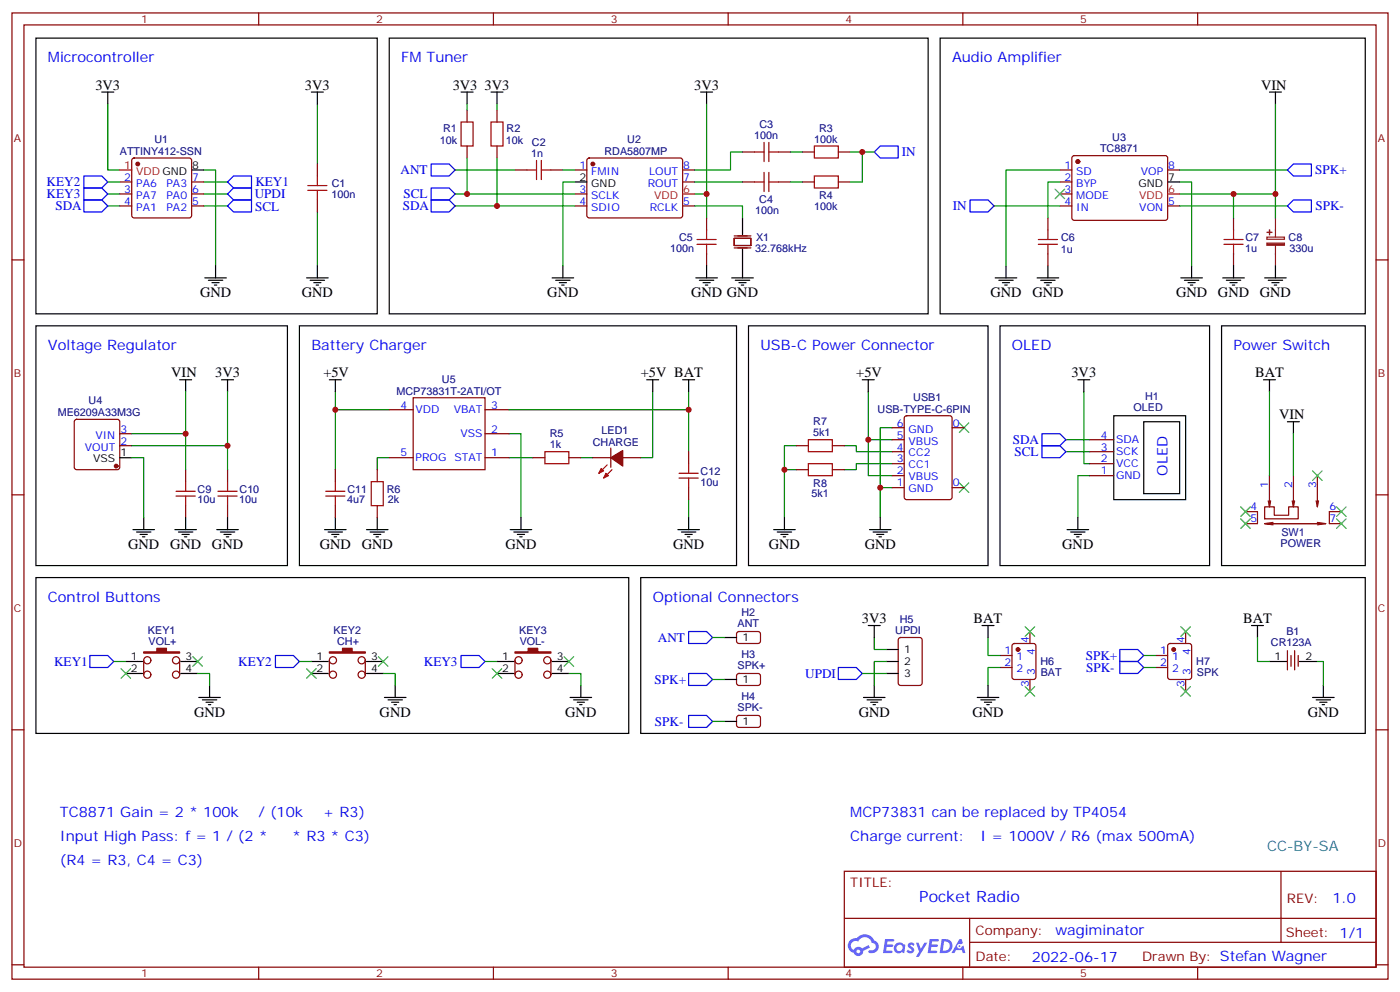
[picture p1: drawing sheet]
<svg xmlns="http://www.w3.org/2000/svg" width="412mm" height="292mm" viewBox="0 0 412 292" stroke-linecap="round" stroke-linejoin="round" font-family="sans-serif">
<g fill="none" stroke="#870000" stroke-width=".35">
<path d="M3.5 3.8h405.4v284.3h-405.4zM7.1 7.3h398.2v277.3h-398.2zM76.2 3.8v3.5M145.3 3.8v3.5M214.5 3.8v3.5M283.6 3.8v3.5M352.8 3.8v3.5M3.5 76.5h3.6M405.3 76.5h3.6M3.5 145.6h3.6M405.3 145.6h3.6M3.5 214.8h3.6"/>
<path d="M405.3 214.8h3.6M248.7 256.4h156.6v28.2h-156.6zM377.3 256.4v20.9M248.7 270.2h156.5M285.6 277.3h119.6M285.6 270.2v14.2M3.5 283.9h3.6M76.2 284.6v3.5M145.3 284.6v3.5M214.5 284.6v3.5M283.6 284.6v3.5M352.8 284.6v3.5"/>
<path d="M405.3 283.9h3.6"/>
</g>
<g fill="#5487ff">
<path d="M267.7 277.6a1.22 1.22 0 0 1 1.7 .2l-.4 .6a.47 .47 0 0 0-.3-.4 .47 .47 0 0 0-.5 .2l.1 .2a1.14 1.14 0 0 1 .8 1.8 1.14 1.14 0 0 1-1.9 0l-.2-.2 .5-.6 .7 .5a.29 .29 0 0 0 .3-.3 .29 .29 0 0 0-.2-.3 1.04 1.04 0 0 1-.6-1.7z"/>
<path d="M260.7 276.3h2.4l.3 .2-.2 .5-1.8 .1-.1 .8h1.5l.3 .4-.3 .4h-1.6l-.2 1.1h1.7l.2 .3-.2 .3-2.6 .1z"/>
<path d="M273.8 276.3h2.4l.3 .2-.1 .5-1.8 .1-.2 .8h1.6l.3 .4-.4 .4h-1.6l-.1 1.1h1.7l.2 .3-.2 .3-2.6 .1z"/>
<path d="M282.6 276.3h.7l.3 1.3-.6 .3a.69 .69 0 0 0-1 .3 .69 .69 0 0 0 .4 .9 .69 .69 0 0 0 .9-.6l.5-.2 .6 2.2h-.8l-.2-.9h-1.8l-.5 .9h-.8z"/>
<path d="M269.8 277.4h.8l.6 1.8 1.1-1.8h.9l-2.6 4.2h-.8l.9-1.5z"/>
<path d="M277.4 276.3l-.6 4.2h1.3a2.11 2.11 0 0 0 2.5-2.1 2.11 2.11 0 0 0-2.5-2.1zM278.1 277.1a1.39 1.39 0 0 1 1.7 1.4 1.39 1.39 0 0 1-1.8 1.3h-.3z"/>
<path d="M263.7 277.9a1.54 1.54 0 0 0-.1 2.2 1.54 1.54 0 0 0 2.2 .1l.6 .3 .3-2.3-.2-.3h-.4a1.49 1.49 0 0 0-2.4 0zM264 278.9a.94 .94 0 0 1 1.8 0 .94 .94 0 0 1-1.8 0z"/>
<path d="M250.4 276.7a2.18 2.18 0 0 0 1.1 3.7 1.44 1.44 0 0 0 1.6 .9 1.44 1.44 0 0 0 1.2-1.4l2-1.1-.5-.7-1.9 1a1.47 1.47 0 0 0-2.4 .4 1.39 1.39 0 0 1-.7-1.9 1.39 1.39 0 0 1 2-.5 2.12 2.12 0 0 1 2.2-1.3 2.12 2.12 0 0 1 1.9 1.7 1.14 1.14 0 0 1 1.1 1.4 1.14 1.14 0 0 1-1.7 .7 .43 .43 0 0 0-.5 .4 .43 .43 0 0 0 .4 .5 1.98 1.98 0 0 0 2.5-1.2 1.98 1.98 0 0 0-1.2-2.6 3.1 3.1 0 0 0-5.3-.6l-.9 .1zM252.3 280a.55 .55 0 0 1 1.1 0 .55 .55 0 0 1-1.1 0z"/>
<circle cx="282.6" cy="278.4" r=".26"/>
</g>
<g fill="none" stroke="#008700" stroke-width=".35">
<path d="M31.7 30.6v19.4h3.6M93.5 30.6v17.7M137.6 30.6v1.8M146.4 30.6v1.8M208.1 30.6v33.5M375.7 30.6v26.5M31.7 57.1h3.6M31.7 53.6h3.6M60 50h3.5v28.2M60 57.1h7M60 53.6h7M134.1 57.1h35.2"/>
<path d="M134.1 50h17.6M137.6 46.5v10.6M146.4 46.5v14.1M165.8 50h3.5M169.3 53.6h-3.5v24.6M204.6 57.1h3.5M204.6 53.6h14.1M218.7 44.7h-3.5v5.3h-10.6M232.8 53.6h3.6M232.8 44.7h3.6M250.5 44.7h3.5v8.9h-3.5M254 44.7h3.5"/>
<path d="M312.2 50h-15.9v28.2M312.2 53.6h-3.5v10.5M347.5 53.6h3.5v24.6M347.5 57.1h28.2v7M347.5 50h31.7M363.4 57.1v7M31.7 60.6h3.6M60 60.6h7M93.5 62.4v15.8M134.1 60.6h35.2M204.6 60.6h14.1v3.5M292.8 60.6h19.4"/>
<path d="M347.5 60.6h31.7M54.7 115.3v22.9M67 115.3v22.9M98.8 115.3v22.9M192.3 115.3v19.4h-3.6M202.8 115.3v5.3M255.8 115.3v24.7h7M319.3 115.3v21.2h1.7M373.9 115.3v24.7M38.8 134.7h3.5v17.6M38.8 127.6h15.9M38.8 131.2h28.2"/>
<path d="M98.8 120.6h15.9M114.7 134.7h-3.6v3.5M149.9 127.6h3.6v24.7M149.9 120.6h52.9v12.3M149.9 134.7h7.1M171.1 134.7h3.5M231.1 138.2h3.5M234.6 131.2h-3.5v21.1M248.7 131.2h3.5v1.7h10.6M255.8 129.4h7M262.8 136.5h-10.6v1.7h-3.5M262.8 125.9h-3.5v26.4"/>
<path d="M314 129.4h7M314 132.9h7M321 140h-3.5v12.3M381 127.6v12.4M202.8 147v5.3M259.3 143.5h3.5M33.5 194.7h3.5M58.2 198.2h3.5v3.5M88.2 194.7h3.5M112.9 198.2h3.5v3.5M142.9 194.7h3.5M167.6 198.2h3.5v3.5"/>
<path d="M209.9 187.6h3.5M209.9 200h3.5M254 198.2h7.1M257.5 187.6v3.5h3.6M261.1 194.7h-3.6v7M291 187.6v5.3h3.6M294.6 196.4h-3.6v5.3M336.9 192.9h3.5M336.9 196.4h3.5M370.4 187.6v7.1h3.5M388.1 194.7h1.7v7M209.9 212.3h3.5"/>
</g>
<g fill="none" stroke="#000" stroke-width=".35">
<path d="M10.6 11.2h100.5v81.2h-100.5zM114.7 11.2h158.7v81.2h-158.7zM276.9 11.2h125.3v81.2h-125.3zM30 27.1h3.5M31.7 27.1v3.5M91.7 27.1h3.5M93.5 27.1v3.5M135.8 27.1h3.5M137.6 27.1v3.5M144.6 27.1h3.6M146.4 27.1v3.5M206.4 27.1h3.5"/>
<path d="M208.1 27.1v3.5M373.9 27.1h3.6M375.7 27.1v3.5M56.4 50h3.6M169.3 53.6h3.6M344 53.6h3.5M63.5 78.2v3.6M93.5 78.2v3.6M165.8 78.2v3.6M208.1 78.2v3.6M218.7 64.1v5M218.7 73.3v8.5"/>
<path d="M296.3 78.2v3.6M308.7 78.2v3.6M351 78.2v3.6M363.4 78.2v3.6M375.7 78.2v3.6M10.6 95.9h74.1v70.5h-74.1zM60.3 81.8h6.4M61.4 82.5h4.2M62.4 83.2h2.2M63.1 83.9h.8M88.2 95.9h128.8v70.5h-128.8zM90.3 81.8h6.4"/>
<path d="M91.4 82.5h4.2M92.4 83.2h2.1M93.1 83.9h.7M162.6 81.8h6.4M163.7 82.5h4.2M164.7 83.2h2.2M165.5 83.9h.7M205 81.8h6.3M206 82.5h4.3M207.1 83.2h2.1M207.8 83.9h.7M215.5 81.8h6.4"/>
<path d="M216.6 82.5h4.2M217.7 83.2h2.1M218.4 83.9h.7M220.5 95.9h70.5v70.5h-70.5zM293.2 81.8h6.3M294.2 82.5h4.2M294.6 95.9h61.7v70.5h-61.7zM295.3 83.2h2.1M296 83.9h.7M305.5 81.8h6.4M306.6 82.5h4.2M307.6 83.2h2.1"/>
<path d="M308.3 83.9h.7M347.8 81.8h6.4M348.9 82.5h4.2M350 83.2h2.1M350.7 83.9h.7M359.8 95.9h42.4v70.5h-42.4zM360.2 81.8h6.3M361.2 82.5h4.3M362.3 83.2h2.1M363 83.9h.7M372.5 81.8h6.4M373.6 82.5h4.2"/>
<path d="M374.6 83.2h2.2M375.4 83.9h.7M52.9 111.8h3.5M54.7 111.8v3.5M65.3 111.8h3.5M67 111.8v3.5M97 111.8h3.5M98.8 111.8v3.5M190.5 111.8h3.5M192.3 111.8v3.5M201.1 111.8h3.5M202.8 111.8v3.5"/>
<path d="M254 111.8h3.5M255.8 111.8v3.5M317.5 111.8h3.5M319.3 111.8v3.5M372.2 111.8h3.5M373.9 111.8v3.5M35.3 134.7h3.5M328.1 122.3h21.1v24.7h-21.1zM336.9 124.1h10.6v21.2h-10.6zM379.2 124.1h3.6M381 124.1v3.5M39.2 155.9h6.3"/>
<path d="M40.2 156.6h4.2M41.3 157.3h2.1M42 158h.7M42.3 152.3v3.6M51.5 155.9h6.4M52.6 156.6h4.2M53.6 157.3h2.1M54.3 158h.7M54.7 152.3v3.6M63.9 155.9h6.3M64.9 156.6h4.2M66 157.3h2.1"/>
<path d="M66.7 158h.7M67 152.3v3.6M95.6 155.9h6.4M96.7 156.6h4.2M97.7 157.3h2.1M98.4 158h.7M98.8 152.3v3.6M107.9 155.9h6.4M109 156.6h4.2M110.1 157.3h2.1M110.8 158h.7M111.1 152.3v3.6"/>
<path d="M150.3 155.9h6.3M151.3 156.6h4.3M152.4 157.3h2.1M153.1 158h.7M153.5 152.3v3.6M199.7 155.9h6.3M200.7 156.6h4.3M201.8 157.3h2.1M202.5 158h.7M202.8 152.3v3.6M227.9 155.9h6.3M229 156.6h4.2"/>
<path d="M230 157.3h2.1M230.7 158h.7M231.1 152.3v3.6M256.1 155.9h6.4M257.2 156.6h4.2M258.2 157.3h2.1M258.9 158h.7M259.3 152.3v3.6M314.3 155.9h6.4M315.4 156.6h4.2M316.4 157.3h2.2M317.1 158h.8"/>
<path d="M317.5 152.3v3.6M10.6 170h174.6v45.8h-174.6zM188.7 170h213.5v45.8h-213.5zM37 194.7h5M37 198.2h5M53.3 194.7h4.9M53.3 198.2h4.9M91.7 194.7h5M91.7 198.2h5M107.9 194.7h5M107.9 198.2h5M146.4 194.7h4.9"/>
<path d="M146.4 198.2h4.9M162.6 194.7h5M162.6 198.2h5M213.4 187.6h3.6M213.4 200h3.6M255.8 184.1h3.5M257.5 184.1v3.5M261.1 194.7h3.5M261.1 198.2h3.5M261.1 191.1h3.5M289.3 184.1h3.5M291 184.1v3.5"/>
<path d="M368.7 184.1h3.5M370.4 184.1v3.5M373.9 194.7h5.3M382.8 194.7h5.3M58.6 205.2h6.3M59.6 206h4.3M60.7 206.7h2.1M61.4 207.4h.7M61.7 201.7v3.5M113.2 205.2h6.4M114.3 206h4.2M115.4 206.7h2.1"/>
<path d="M116.1 207.4h.7M116.4 201.7v3.5M167.9 205.2h6.4M169 206h4.2M170 206.7h2.2M170.7 207.4h.7M171.1 201.7v3.5M213.4 212.3h3.6M254.4 205.2h6.3M255.4 206h4.2M256.5 206.7h2.1M257.2 207.4h.7"/>
<path d="M257.5 201.7v3.5M287.9 205.2h6.3M288.9 206h4.3M290 206.7h2.1M290.7 207.4h.7M291 201.7v3.5M386.6 205.2h6.4M387.7 206h4.2M388.8 206.7h2.1M389.5 207.4h.7M389.8 201.7v3.5"/>
</g>
<g fill="none" stroke="#a10000" stroke-width=".35">
<path d="M135.8 35.9h3.5v7.1h-3.5zM144.6 35.9h3.6v7.1h-3.6zM90.7 56h5.6M90.7 54.6h5.6M93.5 51.8v2.8M93.5 56v2.8M155.2 50h2.8M158 47.2v5.6M159.5 47.2v5.6M159.5 50h2.8M222.2 44.7h2.9M222.2 53.6h2.9"/>
<path d="M225.1 41.9v5.7M225.1 50.7v5.7M226.5 41.9v5.7M226.5 50.7v5.7M226.5 44.7h2.8M226.5 53.6h2.8M239.9 43h7v3.5h-7zM239.9 51.8h7v3.5h-7zM205.3 70.5h5.7M205.3 71.9h5.7M208.1 67.7v2.8M208.1 71.9v2.8"/>
<path d="M305.9 70.5h5.6M305.9 71.9h5.6M308.7 67.7v2.8M308.7 71.9v2.8M360.5 70.5h5.7M360.5 71.9h5.7M363.4 67.7v2.8M363.4 71.9v2.8M160.5 132.9h7.1v3.6h-7.1zM200 139.3h5.7M202.8 136.5v2.8M238.1 136.5h7.1v3.5h-7.1z"/>
<path d="M238.1 129.4h7.1v3.5h-7.1zM51.9 144.6h5.6M51.9 146h5.6M54.7 141.7v2.9M54.7 146v2.8M64.2 144.6h5.6M64.2 146h5.6M67 141.7v2.9M67 146v2.8M96 144.6h5.6M96 146h5.6M98.8 141.7v2.9"/>
<path d="M98.8 146v2.8M109.4 141.7h3.5v7.1h-3.5zM200 140.7h5.7M202.8 140.7v2.8"/>
</g>
<g fill="none" stroke="#870000" stroke-width=".35">
<path d="M137.6 32.4v3.5M146.4 32.4v3.5M35.3 53.6h3.5M35.3 57.1h3.5M39 46.7l.5-.2h16.2l.5 .2 .2 .5v16.2l-.2 .5-.5 .2h-16.2l-.5-.2-.2-.5v-16.2zM56.4 53.6h3.6M56.4 57.1h3.6M93.5 48.3v3.5M93.5 58.8v3.6M137.6 43v3.5M146.4 43v3.5M151.7 50h3.5"/>
<path d="M162.3 50h3.5M169.3 57.1h3.6M169.3 50h3.6M173.1 46.7l.5-.2 27.1 .1 .4 .6-.1 16.5-.6 .4h-27.1l-.4-.7v-16.2zM201.1 53.6h3.5M201.1 50h3.5M218.7 53.6h3.5M218.7 44.7h3.5M229.3 53.6h3.5M229.3 44.7h3.5M236.4 53.6h3.5M236.4 44.7h3.5"/>
<path d="M246.9 53.6h3.6M246.9 44.7h3.6M312.2 53.6h3.5M312.2 57.1h3.5M312.2 50h3.5M316 46l.4-.2h27.1l.5 .7-.1 17.9-.6 .4h-27.1l-.5-.7v-17.6zM344 50h3.5M35.3 60.6h3.5M56.4 60.6h3.6M169.3 60.6h3.6M201.1 60.6h3.5M208.1 64.1v3.6"/>
<path d="M208.1 74.7v3.5M216.3 70.1h4.9v2.1h-4.9zM216.3 69.4h4.9M216.3 73h4.9M308.7 64.1v3.6M308.7 74.7v3.5M312.2 60.6h3.5M344 60.6h3.5M363.4 64.1v3.6M363.4 74.7v3.5M121.7 117.1h21.2v21.1h-21.2zM22.1 123.6l.5-.2h12l.5 .2 .2 .5v13.4l-.3 .5-.4 .2h-12l-.5-.2-.2-.5v-13.4z"/>
<path d="M35.3 131.2h3.5M35.3 127.6h3.5M54.7 138.2v3.5M67 138.2v3.5M98.8 138.2v3.5M111.1 138.2v3.5M114.7 134.7h7M114.7 120.6h7M142.9 127.6h7M142.9 134.7h7M142.9 120.6h7M157 134.7h3.5"/>
<path d="M167.6 134.7h3.5M174.6 134.7h5.3M179.9 131.9v5.6M183.4 134.7h5.3M202.8 132.9v3.6M234.6 131.2h3.5M234.6 138.2h3.5M245.2 131.2h3.5M245.2 138.2h3.5M262.8 140h3.5M262.8 136.5h3.5M262.8 132.9h3.5"/>
<path d="M262.8 129.4h3.5M262.8 125.9h3.5M266.6 122.5l.5-.2h12.7l.6 .5 .1 23.5-.5 .7h-12.9l-.7-.4-.1-23.6zM280.5 125.9h3.5M321 140h7.1M321 136.5h7.1M321 132.9h7.1M321 129.4h7.1M373.9 140v9.2l.4-1.8M381 140v9.2l.4-1.8M388.1 140v9.2l.3-1.8M54.7 148.8v3.5"/>
<path d="M67 148.8v3.5M98.8 148.8v3.5M111.1 148.8v3.5M202.8 143.5v3.5M262.8 143.5h3.5M280.5 143.5h3.5M366.9 150.6h3.5v3.5h-3.5M372.5 149.2h2.9v2.4h4.2v-2.4h2.8v3.5h-9.9zM373.6 147.4l.3 1.8M375 153.7l-2.5 .4M380.6 147.4l.4 1.8M387.7 147.4l.4 1.8"/>
<path d="M388.1 154.1h-15.6l2.5 .3M388.1 153.7l2.4 .4h-16.6M390.5 154.1l-2.4 .3M395.1 150.6h-3.5v3.5h3.5M42.3 194.3v4.2M52.9 194.3v4.2M97 194.3v4.2M107.6 194.3v4.2M151.7 194.3v4.2M162.3 194.3v4.2M217.2 186l.5-.2 5.9 .1 .4 .6-.1 2.4-.6 .5-5.9-.1-.4-.6v-2.2zM217.2 198.4l.5-.2h5.9l.4 .7-.1 2.4-.6 .4h-5.9l-.4-.7v-2.1z"/>
<path d="M264.8 187.8l.5-.2h5.6l.7 .4v13l-.4 .7h-5.9l-.7-.4v-13zM294.6 192.9h3.5M294.6 196.4h3.5M298.3 189.6l.5-.2h5.6l.7 .4 .1 9.4-.5 .7-5.9 .1-.6-.5-.1-9.4zM303.4 185.8v3.6M303.4 200v3.5M340.4 192.9h3.6M340.4 196.4h3.6M344.2 189.6l.5-.2h5.6l.7 .4v9.4l-.4 .7-5.9 .1-.7-.5v-9.4zM349.2 185.8v3.6M349.2 200v3.5M379.2 191.5v5.6"/>
<path d="M380.3 192.9v3.2M381.4 191.5v5.6M382.4 192.9v3.2M217.2 210.7l.5-.2 5.9 .1 .4 .6-.1 2.4-.6 .5-5.9-.1-.4-.6v-2.2z"/>
<circle cx="43.4" cy="194.3" r="1.06"/>
<circle cx="43.4" cy="198.5" r="1.06"/>
<circle cx="51.9" cy="198.5" r="1.06"/>
<circle cx="51.9" cy="194.3" r="1.06"/>
<circle cx="98.1" cy="198.5" r="1.06"/>
<circle cx="98.1" cy="194.3" r="1.06"/>
<circle cx="106.5" cy="198.5" r="1.06"/>
<circle cx="106.5" cy="194.3" r="1.06"/>
<circle cx="152.8" cy="194.3" r="1.06"/>
<circle cx="152.8" cy="198.5" r="1.06"/>
<circle cx="161.2" cy="198.5" r="1.06"/>
<circle cx="161.2" cy="194.3" r="1.06"/>
</g>
<g fill="none" stroke="#00f" stroke-width=".35">
<path d="M24.7 55.3h5.3l1.7 1.8-1.7 1.7h-5.3zM24.7 58.8h5.3l1.7 1.8-1.7 1.8h-5.3zM24.7 51.8h5.3l1.7 1.8-1.7 1.7h-5.3zM67 57.1l1.8-1.8h5.3v3.5h-5.3zM67 53.6l1.8-1.8h5.3v3.5h-5.3zM127 55.3h5.3l1.8 1.8-1.8 1.7h-5.3zM127 58.8h5.3l1.8 1.8-1.8 1.8h-5.3zM127 48.3h5.3l1.8 1.7-1.8 1.8h-5.3zM259.3 43h5.3v3.5h-5.3l-1.8-1.8zM285.8 58.8h5.2l1.8 1.8-1.8 1.8h-5.2zM379.2 50l1.8-1.7h5.3v3.5h-5.3zM67 60.6l1.8-1.8h5.3v3.6h-5.3z"/>
<path d="M379.2 60.6l1.8-1.8h5.3v3.6h-5.3zM306.9 131.2h5.3l1.8 1.7-1.8 1.8h-5.3zM306.9 127.6h5.3l1.8 1.8-1.8 1.8h-5.3zM26.5 192.9h5.2l1.8 1.8-1.8 1.7h-5.2zM81.1 192.9h5.3l1.8 1.8-1.8 1.7h-5.3zM135.8 192.9h5.3l1.8 1.8-1.8 1.7h-5.3zM202.8 185.8h5.3l1.8 1.8-1.8 1.8h-5.3zM202.8 198.2h5.3l1.8 1.8-1.8 1.7h-5.3zM246.9 196.4h5.3l1.8 1.8-1.8 1.8h-5.3zM329.8 191.1h5.3l1.8 1.8-1.8 1.8h-5.3zM329.8 194.7h5.3l1.8 1.7-1.8 1.8h-5.3zM202.8 210.5h5.3l1.8 1.8-1.8 1.8h-5.3z"/>
</g>
<g fill="#870000" stroke="#870000" stroke-width=".35">
<path d="M179.9 134.7l3.5-2.1v4.6z"/>
<path d="M42.3 191.8h3.9v-1h2.8v1h3.9v.4h-10.6z"/>
<path d="M97 191.8h3.9v-1h2.8v1h3.9v.4h-10.6z"/>
<path d="M151.7 191.8h3.9v-1h2.8v1h3.9v.4h-10.6z"/>
<circle cx="40.6" cy="48.3" r=".53"/>
<circle cx="174.6" cy="48.3" r=".53"/>
<circle cx="317.5" cy="47.6" r=".53"/>
<circle cx="34.2" cy="137.2" r=".53"/>
<circle cx="299.9" cy="191.1" r=".53"/>
<circle cx="345.7" cy="191.1" r=".53"/>
</g>
<path d="M35.3 50h3.5M201.1 57.1h3.5M344 57.1h3.5M178.9 136.8l-2.5 2.5M180.3 138.2l-2.5 2.5" fill="none" stroke="#f00" stroke-width=".35"/>
<path d="M373.2 69.8h5.2v.6h-5.2zM375.7 64.1v5.7M375.7 72.2v6" fill="none" stroke="#8c2424" stroke-width=".35"/>
<g fill="#8c2424" stroke="#8c2424" stroke-width=".35">
<path d="M373.2 71.5h5.2v.7h-5.2z"/>
<path d="M373.2 68.4h1.4z"/>
<path d="M373.9 67.7l.1 1.4z"/>
</g>
<g fill="none" stroke="#3c3" stroke-width=".35">
<path d="M310.8 55.7l2.8 2.8M313.6 55.7l-2.8 2.8M282.6 124.5l2.8 2.8M285.4 124.5l-2.8 2.8M386.6 138.6l2.9 2.8M389.5 138.6l-2.9 2.8M282.6 142.1l2.8 2.8M285.4 142.1l-2.8 2.8M365.5 152.7l2.8 2.8M365.5 149.2l2.8 2.8M368.3 152.7l-2.8 2.8M368.3 149.2l-2.8 2.8"/>
<path d="M393.7 149.2l2.8 2.8M393.7 152.7l2.8 2.8M396.5 149.2l-2.8 2.8M396.5 152.7l-2.8 2.8M35.6 196.8l2.9 2.8M38.5 196.8l-2.9 2.8M56.8 193.3l2.8 2.8M59.6 193.3l-2.8 2.8M90.3 196.8l2.8 2.8M93.1 196.8l-2.8 2.8M111.5 193.3l2.8 2.8M114.3 193.3l-2.8 2.8"/>
<path d="M145 196.8l2.8 2.8M147.8 196.8l-2.8 2.8M166.2 193.3l2.8 2.8M169 193.3l-2.8 2.8M302 184.4l2.8 2.9M304.8 184.4l-2.8 2.9M347.8 184.4l2.9 2.9M350.7 184.4l-2.9 2.9M302 202.1l2.8 2.8M304.8 202.1l-2.8 2.8M347.8 202.1l2.9 2.8M350.7 202.1l-2.9 2.8"/>
</g>
<g fill="#f00" stroke="#f00" stroke-width=".35">
<path d="M177.1 137.9l.7 .7-1.4 .7z"/>
<path d="M178.5 139.3l.7 .7-1.4 .7z"/>
</g>
<g fill="#c00">
<circle cx="137.6" cy="57.1" r=".88"/>
<circle cx="146.4" cy="60.6" r=".88"/>
<circle cx="208.1" cy="57.1" r=".88"/>
<circle cx="363.4" cy="57.1" r=".88"/>
<circle cx="375.7" cy="57.1" r=".88"/>
<circle cx="54.7" cy="127.6" r=".88"/>
<circle cx="67" cy="131.2" r=".88"/>
<circle cx="98.8" cy="120.6" r=".88"/>
<circle cx="202.8" cy="120.6" r=".88"/>
<circle cx="231.1" cy="138.2" r=".88"/>
<circle cx="259.3" cy="143.5" r=".88"/>
<circle cx="255.8" cy="129.4" r=".88"/>
<circle cx="254" cy="44.7" r=".88"/>
</g>
<text font-size="4.6" fill="#00f" x="270.8" y="265.4">Pocket Radio</text>
<g font-size="4.2" fill="#00f">
<text x="14.1" y="18.3">Microcontroller</text>
<text x="118.2" y="18.3">FM Tuner</text>
<text x="280.5" y="18.3">Audio Amplifier</text>
<text x="14.1" y="102.9">Voltage Regulator</text>
<text x="91.7" y="102.9">Battery Charger</text>
<text x="224" y="102.9">USB-C Power Connector</text>
<text x="298.1" y="102.9">OLED</text>
<text x="363.4" y="102.9">Power Switch</text>
<text x="344" y="140" transform="rotate(-90 344 140)">OLED</text>
<text x="14.1" y="177">Control Buttons</text>
<text x="192.3" y="177">Optional Connectors</text>
<text x="17.6" y="240.5">TC8871 Gain = 2 * 100k</text>
<text x="76.2" y="240.5">/ (10k</text>
<text x="95.1" y="240.5">+ R3)</text>
<text x="250.5" y="240.5">MCP73831 can be replaced by TP4054</text>
<text x="17.6" y="247.6">Input High Pass: f = 1 / (2 *</text>
<text x="86.1" y="247.6">* R3 * C3)</text>
<text x="250.5" y="247.6">Charge current:</text>
<text x="288.8" y="247.6">I = 1000V / R6 (max 500mA)</text>
<text x="17.6" y="254.6">(R4 = R3, C4 = C3)</text>
<text x="392.5" y="265.7">1.0</text>
<text x="310.9" y="275.2">wagiminator</text>
<text x="304" y="283">2022-06-17</text>
</g>
<g font-size="4.2">
<text x="28.1" y="26.4">3V3</text>
<text x="89.8" y="26.4">3V3</text>
<text x="133.3" y="26.4">3V3</text>
<text x="142.8" y="26.4">3V3</text>
<text x="204.5" y="26.4">3V3</text>
<text x="371.5" y="26.4">VIN</text>
<text x="58.9" y="87.4">GND</text>
<text x="88.9" y="87.4">GND</text>
<text x="161.2" y="87.4">GND</text>
<text x="203.6" y="87.4">GND GND</text>
<text x="291.7" y="87.4">GND</text>
<text x="304.1" y="87.4">GND</text>
<text x="346.4" y="87.4">GND</text>
<text x="358.8" y="87.4">GND</text>
<text x="371.1" y="87.4">GND</text>
<text x="50.4" y="111.1">VIN</text>
<text x="63.4" y="111.1">3V3</text>
<text x="95.2" y="111.1">+5V</text>
<text x="188.7" y="111.1">+5V BAT</text>
<text x="252.2" y="111.1">+5V</text>
<text x="315.6" y="111.1">3V3</text>
<text x="369.7" y="111.1">BAT</text>
<text x="376.8" y="123.4">VIN</text>
<text x="37.7" y="161.5">GND</text>
<text x="50.1" y="161.5">GND</text>
<text x="62.4" y="161.5">GND</text>
<text x="94.2" y="161.5">GND</text>
<text x="106.5" y="161.5">GND</text>
<text x="148.9" y="161.5">GND</text>
<text x="198.3" y="161.5">GND</text>
<text x="226.5" y="161.5">GND</text>
<text x="254.7" y="161.5">GND</text>
<text x="312.9" y="161.5">GND</text>
<text x="253.9" y="183.4">3V3</text>
<text x="286.8" y="183.4">BAT</text>
<text x="366.2" y="183.4">BAT</text>
<text x="57.1" y="210.9">GND</text>
<text x="111.8" y="210.9">GND</text>
<text x="166.5" y="210.9">GND</text>
<text x="252.9" y="210.9">GND</text>
<text x="286.5" y="210.9">GND</text>
<text x="385.2" y="210.9">GND</text>
</g>
<text font-size="4.2" fill="#0099b0" x="373.2" y="250.4">CC-BY-SA</text>
<g font-size="3.9" fill="#00f">
<text x="265.7" y="46">IN</text>
<text x="118" y="51.3">ANT</text>
<text x="387.4" y="51.3">SPK+</text>
<text x="13.7" y="58.3">KEY3</text>
<text x="13.7" y="54.8">KEY2</text>
<text x="75.1" y="58.4">UPDI</text>
<text x="75.2" y="54.8">KEY1</text>
<text x="118.8" y="58.2">SCL</text>
<text x="16.3" y="61.9">SDA</text>
<text x="75.2" y="62">SCL</text>
<text x="118.6" y="61.9">SDA</text>
<text x="280.6" y="61.9">IN</text>
<text x="387.5" y="61.9">SPK-</text>
<text x="298.3" y="130.6">SDA</text>
<text x="298.8" y="134.1">SCL</text>
<text x="193.8" y="188.9">ANT</text>
<text x="15.9" y="195.9">KEY1</text>
<text x="70.2" y="195.9">KEY2</text>
<text x="124.9" y="195.9">KEY3</text>
<text x="319.8" y="194.2">SPK+</text>
<text x="319.9" y="197.7">SPK-</text>
<text x="192.8" y="201.2">SPK+</text>
<text x="237.2" y="199.4">UPDI</text>
<text x="192.9" y="213.6">SPK-</text>
</g>
<g font-size="3.9" fill="#800">
<text x="250.5" y="261">TITLE:</text>
<text x="379.1" y="265.7">REV:</text>
<text x="287.4" y="275.2">Company:</text>
<text x="378.7" y="275.8">Sheet: 1/1</text>
<text x="287.4" y="282.9">Date:</text>
<text x="336.4" y="282.9">Drawn By: Stefan Wagner</text>
</g>
<g font-size="3.2" fill="#800">
<text x="41.6" y="6.8">1</text>
<text x="110.8" y="6.8">2</text>
<text x="179.9" y="6.8">3</text>
<text x="249.1" y="6.8">4</text>
<text x="318.2" y="6.8">5</text>
<text x="4.1" y="41.9">A</text>
<text x="405.9" y="41.9">A</text>
<text x="4.1" y="111.1">B</text>
<text x="405.9" y="111.1">B</text>
<text x="4.1" y="180.2">C</text>
<text x="405.9" y="180.2">C</text>
<text x="4.1" y="249.3">D</text>
<text x="405.9" y="249.3">D</text>
<text x="41.6" y="287.6">1</text>
<text x="110.8" y="287.6">2</text>
<text x="179.9" y="287.6">3</text>
<text x="249.1" y="287.6">4</text>
<text x="318.2" y="287.6">5</text>
</g>
<g font-size="3.2" fill="#000080">
<text x="45.5" y="42">U1</text>
<text x="130.5" y="38.8">R1</text>
<text x="149.2" y="38.8">R2</text>
<text x="222.1" y="41">100n</text>
<text x="223.7" y="37.7">C3</text>
<text x="239.8" y="42">100k</text>
<text x="241.3" y="38.8">R3</text>
<text x="327.7" y="41.5">U3</text>
<text x="35.3" y="45.5">ATTINY412-SSN</text>
<text x="129.6" y="42.3">10k</text>
<text x="149" y="42.3">10k</text>
<text x="156.5" y="46.1">1n</text>
<text x="156.7" y="43">C2</text>
<text x="178.1" y="45.5">RDA5807MP</text>
<text x="184.8" y="42.2">U2</text>
<text x="324" y="44.8">TC8871</text>
<text x="97.6" y="58.3">100n</text>
<text x="97.7" y="55.1">C1</text>
<text x="223.7" y="59.6">C4</text>
<text x="241.3" y="58.6">R4</text>
<text x="222.5" y="62.8">100n</text>
<text x="239.8" y="61.8">100k</text>
<text x="200" y="70.9">C5</text>
<text x="222.7" y="70.9">X1</text>
<text x="312.6" y="70.9">C6</text>
<text x="366.9" y="70.9">C7</text>
<text x="379.6" y="70.9">C8</text>
<text x="197.4" y="74.1">100n</text>
<text x="222.5" y="74.1">32.768kHz</text>
<text x="312.5" y="74.4">1u</text>
<text x="366.8" y="74.1">1u</text>
<text x="379.8" y="74.1">330u</text>
<text x="130.2" y="112.8">U5</text>
<text x="26.1" y="118.9">U4</text>
<text x="116.8" y="116.1">MCP73831T-2ATI/OT</text>
<text x="269" y="118">USB1</text>
<text x="337.3" y="117.8">H1</text>
<text x="17" y="122.4">ME6209A33M3G</text>
<text x="239.6" y="125.1">R7</text>
<text x="258.5" y="121.4">USB-TYPE-C-6PIN</text>
<text x="333.9" y="121">OLED</text>
<text x="161.9" y="131.9">1k</text>
<text x="161.9" y="128.7">R5</text>
<text x="174.6" y="131.2">CHARGE</text>
<text x="177.2" y="127.7">LED1</text>
<text x="239.5" y="128.3">5k1</text>
<text x="206.3" y="142.9">10u</text>
<text x="206.4" y="139.7">C12</text>
<text x="239.6" y="143.2">R8</text>
<text x="58.1" y="148.2">10u</text>
<text x="58.2" y="145">C9</text>
<text x="70.5" y="148.2">10u</text>
<text x="70.6" y="145">C10</text>
<text x="102.2" y="148.2">4u7</text>
<text x="102.3" y="145">C11</text>
<text x="114" y="145">R6</text>
<text x="114.3" y="148.2">2k</text>
<text x="239" y="146.4">5k1</text>
<text x="377.2" y="161">POWER</text>
<text x="377.5" y="157.8">SW1</text>
<text x="217.3" y="184.5">ANT</text>
<text x="218.4" y="181.3">H2</text>
<text x="265" y="183.5">H5</text>
<text x="43.6" y="186.5">KEY1</text>
<text x="43.8" y="189.8">VOL+</text>
<text x="98.3" y="186.5">KEY2</text>
<text x="99.3" y="189.8">CH+</text>
<text x="153" y="186.5">KEY3</text>
<text x="153.1" y="189.8">VOL-</text>
<text x="263.7" y="186.5">UPDI</text>
<text x="374.4" y="190.1">CR123A</text>
<text x="378.9" y="186.9">B1</text>
<text x="217.3" y="196.8">SPK+</text>
<text x="218.4" y="193.7">H3</text>
<text x="306.5" y="195.8">H6</text>
<text x="352.4" y="195.8">H7</text>
<text x="306.6" y="198.9">BAT</text>
<text x="352.6" y="198.9">SPK</text>
<text x="217.3" y="209.2">SPK-</text>
<text x="218.4" y="206">H4</text>
</g>
<g font-size="3.2" fill="#f00">
<text x="36.6" y="49.7">1</text>
<text x="40.1" y="51.4">VDD GND</text>
<text x="192.7" y="58.5">VDD</text>
<text x="201.3" y="56.7">6</text>
<text x="335.6" y="58.5">VDD</text>
<text x="344.1" y="56.7">6</text>
</g>
<g font-size="3.2" fill="#00f">
<text x="36.6" y="53.2">2</text>
<text x="56.6" y="53.2">7</text>
<text x="170.7" y="49.7">1</text>
<text x="174.2" y="51.4">FMIN</text>
<text x="191.2" y="51.4">LOUT</text>
<text x="201.3" y="53.2">7</text>
<text x="201.3" y="49.7">8</text>
<text x="313.5" y="49.7">1</text>
<text x="313.5" y="53.2">2</text>
<text x="317" y="51.4">SD</text>
<text x="336.1" y="51.4">VOP</text>
<text x="344.1" y="49.7">8</text>
<text x="36.6" y="56.7">3</text>
<text x="40.1" y="55">PA6</text>
<text x="40.1" y="58.5">PA7</text>
<text x="49" y="58.5">PA0</text>
<text x="49" y="55">PA3</text>
<text x="56.6" y="56.7">6</text>
<text x="170.7" y="56.7">3</text>
<text x="174.2" y="58.5">SCLK</text>
<text x="190.8" y="55">ROUT</text>
<text x="313.5" y="56.7">3</text>
<text x="317" y="55">BYP</text>
<text x="317" y="58.5">MODE</text>
<text x="36.6" y="60.3">4</text>
<text x="40.1" y="62">PA1</text>
<text x="49" y="62">PA2</text>
<text x="56.6" y="60.3">5</text>
<text x="170.7" y="60.3">4</text>
<text x="174.2" y="62">SDIO</text>
<text x="191.4" y="62">RCLK</text>
<text x="201.3" y="60.3">5</text>
<text x="313.5" y="60.3">4</text>
<text x="317" y="62">IN</text>
<text x="335.6" y="62">VON</text>
<text x="344.1" y="60.3">5</text>
<text x="117.9" y="120.2">4</text>
<text x="122.4" y="121.6">VDD</text>
<text x="133.7" y="121.6">VBAT</text>
<text x="144.6" y="120.2">3</text>
<text x="264.2" y="125.5">6</text>
<text x="280.6" y="125.5">0</text>
<text x="28.1" y="129">VIN</text>
<text x="35.5" y="130.8">2</text>
<text x="35.5" y="127.3">3</text>
<text x="135.7" y="128.7">VSS</text>
<text x="144.6" y="127.3">2</text>
<text x="264.2" y="129">5</text>
<text x="267.7" y="130.8">VBUS</text>
<text x="267.7" y="127.3">GND</text>
<text x="324.3" y="129">4</text>
<text x="328.8" y="130.5">SDA</text>
<text x="25" y="132.6">VOUT</text>
<text x="117.9" y="134.3">5</text>
<text x="122.4" y="135.7">PROG</text>
<text x="133.9" y="135.7">STAT</text>
<text x="144.6" y="134.3">1</text>
<text x="264.2" y="136.1">3</text>
<text x="264.2" y="132.6">4</text>
<text x="267.7" y="137.9">CC1</text>
<text x="267.7" y="134.3">CC2</text>
<text x="324.3" y="136.1">2</text>
<text x="324.3" y="132.6">3</text>
<text x="328.8" y="137.5">VCC</text>
<text x="328.8" y="134">SCK</text>
<text x="264.2" y="143.2">1</text>
<text x="264.2" y="139.6">2</text>
<text x="267.7" y="141.4">VBUS</text>
<text x="280.6" y="143.2">0</text>
<text x="324.3" y="139.6">1</text>
<text x="328.8" y="141">GND</text>
<text x="373.6" y="143.5" transform="rotate(-90 373.6 143.5)">1</text>
<text x="380.6" y="143.5" transform="rotate(-90 380.6 143.5)">2</text>
<text x="387.7" y="143.5" transform="rotate(-90 387.7 143.5)">3</text>
<text x="267.7" y="144.9">GND</text>
<text x="368.4" y="150.2">4</text>
<text x="368.4" y="153.7">5</text>
<text x="391.6" y="153.7">7</text>
<text x="391.6" y="150.2">6</text>
<text x="303" y="189.2" transform="rotate(-90 303 189.2)">4</text>
<text x="348.9" y="189.2" transform="rotate(-90 348.9 189.2)">4</text>
<text x="295.9" y="192.5">1</text>
<text x="295.9" y="196.1">2</text>
<text x="299.4" y="194.3">1</text>
<text x="299.4" y="197.8">2</text>
<text x="304.8" y="192.7" transform="rotate(-90 304.8 192.7)">4</text>
<text x="341.8" y="192.5">1</text>
<text x="341.8" y="196.1">2</text>
<text x="345.3" y="194.3">1</text>
<text x="345.3" y="197.8">2</text>
<text x="350.7" y="192.7" transform="rotate(-90 350.7 192.7)">4</text>
<text x="303" y="202.1" transform="rotate(-90 303 202.1)">3</text>
<text x="304.8" y="198.6" transform="rotate(-90 304.8 198.6)">3</text>
<text x="348.9" y="202.1" transform="rotate(-90 348.9 202.1)">3</text>
<text x="350.7" y="198.6" transform="rotate(-90 350.7 198.6)">3</text>
</g>
<g font-size="3.2">
<text x="56.6" y="49.7">8</text>
<text x="170.7" y="53.2">2</text>
<text x="344.1" y="53.2">7</text>
<text x="174.2" y="55">GND</text>
<text x="335.4" y="55">GND</text>
<text x="27.5" y="136.1">VSS</text>
<text x="35.5" y="134.3">1</text>
<text x="218.7" y="188.7">1</text>
<text x="38.6" y="194.3">1</text>
<text x="38.6" y="197.8">2</text>
<text x="54.7" y="194.3">3</text>
<text x="54.7" y="197.8">4</text>
<text x="93.2" y="194.3">1</text>
<text x="93.2" y="197.8">2</text>
<text x="109.4" y="194.3">3</text>
<text x="109.4" y="197.8">4</text>
<text x="147.9" y="194.3">1</text>
<text x="147.9" y="197.8">2</text>
<text x="164" y="194.3">3</text>
<text x="164" y="197.8">4</text>
<text x="266.3" y="192.2">1</text>
<text x="266.3" y="195.7">2</text>
<text x="375.5" y="194.3">1</text>
<text x="384.5" y="194.3">2</text>
<text x="218.7" y="201">1</text>
<text x="266.3" y="199.2">3</text>
<text x="218.7" y="213.4">1</text>
</g>
</svg>
